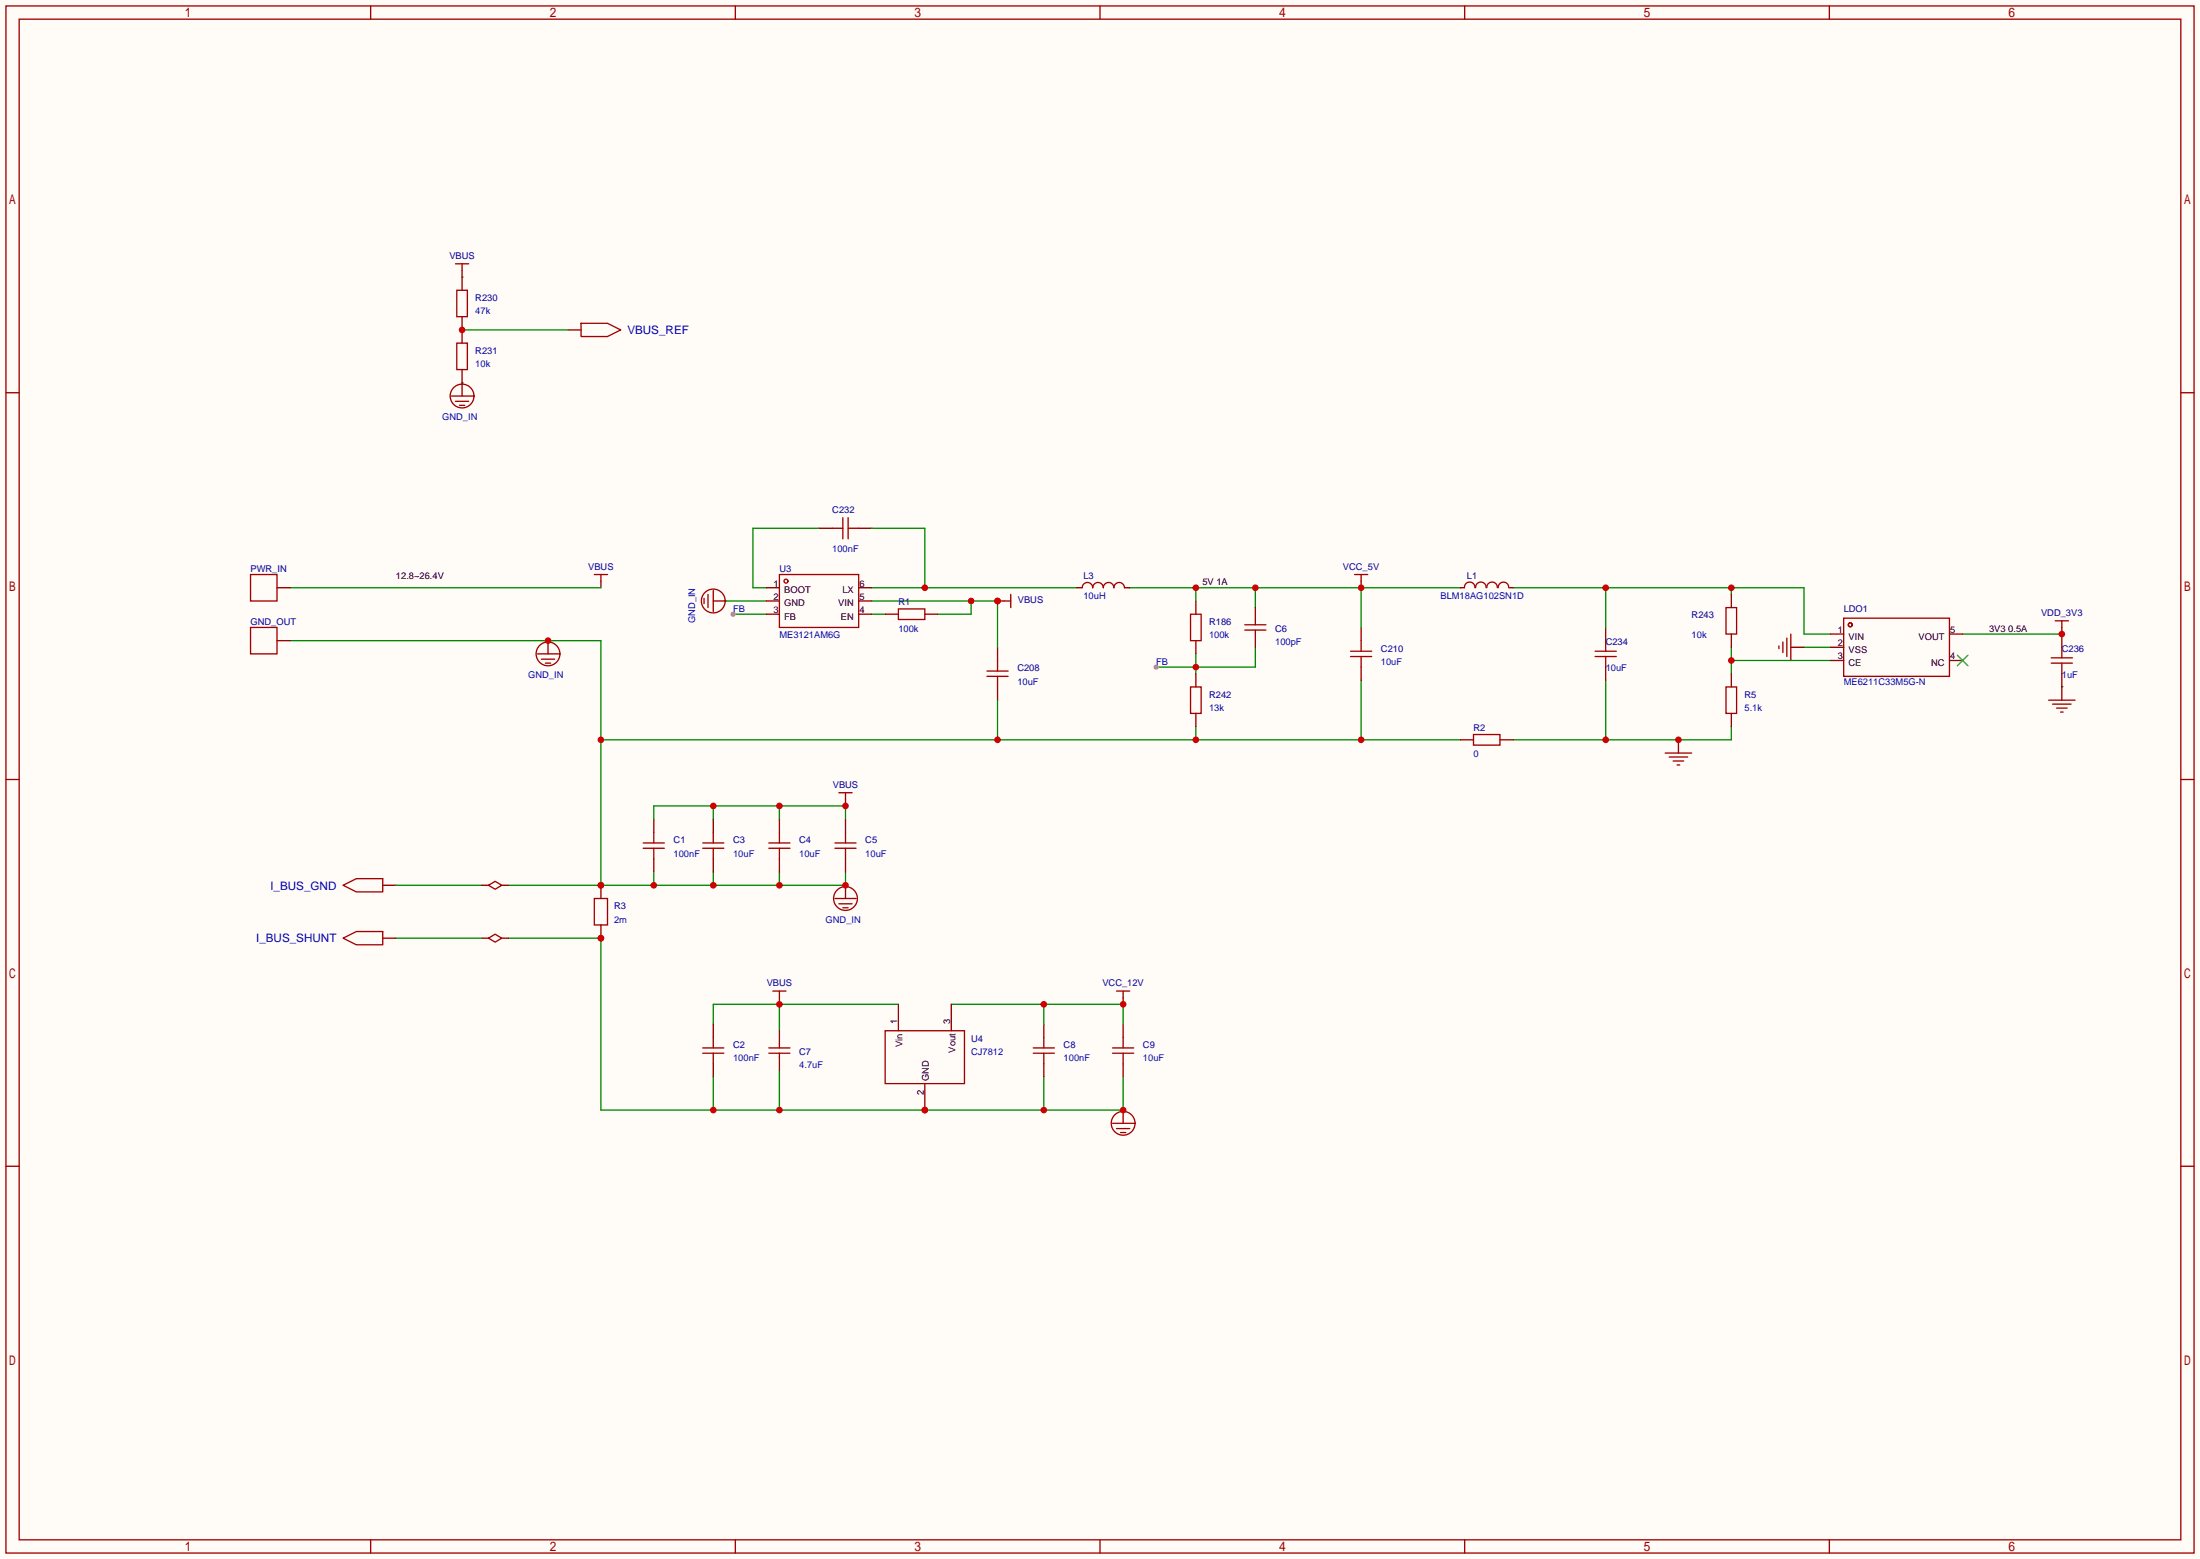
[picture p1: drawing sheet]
<svg xmlns="http://www.w3.org/2000/svg" width="423mm" height="299mm" viewBox="0 0 423 299" stroke-linecap="round" stroke-linejoin="round" font-family="sans-serif">
<path d="M0 0h422.7v299.5h-422.7z" fill="#fffcf7"/>
<g fill="none" stroke="#a10000" stroke-width=".25">
<path d="M1.1 1.1h420.4v297.2h-420.4zM3.7 3.7h415.3v292.1h-415.3zM71.2 1.1v2.6M141.3 1.1v2.6M211.3 1.1v2.6M281.4 1.1v2.6M351.5 1.1v2.6M1.1 75.4h2.6M419 75.4h2.5M114.2 110.4h2.5M115.4 110.4v1.2M135.3 114.9v1.1"/>
<path d="M136 114.2v2.5M137 113.4v4.1M394.8 119.3h2.6M396.1 119.3v1.2M103.3 125.6h4M104 126.6h2.6M104.8 127.4h1M189.6 128.9h4.1M189.6 129.9h4.1M191.6 126.9v2M191.6 129.9v2.1M1.1 149.7h2.6"/>
<path d="M161.2 152.3h2.5M162.4 152.3v1.2M419 149.7h2.5M65.9 170.1l2.6-1.3h5v2.5h-5zM160.4 172.6h4.1M161.2 173.6h2.5M161.9 174.4h1M65.9 180.2l2.6-1.3h5v2.6h-5zM148.5 190.4h2.5M149.7 190.4v1.2M214.5 190.4h2.5M215.8 190.4v1.2"/>
<path d="M213.7 215.8h4.1M214.5 216.8h2.5M215.3 217.6h1M1.1 224h2.6M419 224h2.5M71.2 295.8v2.5M141.3 295.8v2.5M211.3 295.8v2.5M281.4 295.8v2.5M351.5 295.8v2.5"/>
<circle cx="137" cy="115.4" r="2.29"/>
<circle cx="105.3" cy="125.6" r="2.29"/>
<circle cx="162.4" cy="172.6" r="2.29"/>
<circle cx="215.8" cy="215.8" r="2.29"/>
</g>
<g fill="none" stroke="#870000" stroke-width=".25">
<path d="M115.4 111.6v1.3M137 115.4h2.6M105.3 123.1v2.5M191.6 124.3v2.6M191.6 132v2.5M396.1 120.5v1.3M162.4 153.5v1.3M73.5 170.1h2.6M162.4 170.1v2.5M73.5 180.2h2.6M149.7 191.6v1.3M215.8 191.6v1.3"/>
<path d="M215.8 213.2v2.6"/>
</g>
<path d="M149.7 192.9v5.1M172.6 192.9h-35.6v3.8" fill="none" stroke="#008700" stroke-width=".25"/>
<circle cx="149.7" cy="192.9" r=".63" fill="#c00"/>
<path d="M88.8 51.9v3.9M88.8 60.8v5.1M88.8 71v5.1M109.1 63.4h2.5" fill="none" stroke="#870000" stroke-width=".25"/>
<g fill="none" stroke="#a10000" stroke-width=".25">
<path d="M87.5 50.7h2.5M87.8 55.8h2v5h-2zM88.8 50.7v1.2M86.7 76.1h4.1M87.5 77.1h2.5M87.8 65.9h2v5.1h-2zM88.3 77.9h1M111.6 62.1h5.1l2.6 1.3-2.6 1.2h-5.1z"/>
<circle cx="88.8" cy="76.1" r="2.29"/>
</g>
<path d="M88.8 53.2h.1M88.8 73.5h.1M88.8 63.4h20.3" fill="none" stroke="#008700" stroke-width=".25"/>
<circle cx="88.8" cy="63.4" r=".63" fill="#c00"/>
<path d="M167.5 115.4h24.1v8.9M186.6 115.4v2.6h-6.4" fill="none" stroke="#008700" stroke-width=".25"/>
<g fill="#c00">
<circle cx="191.6" cy="115.4" r=".63"/>
<circle cx="186.6" cy="115.4" r=".63"/>
</g>
<path d="M139.6 115.4h7.6" fill="none" stroke="#008700" stroke-width=".25"/>
<path d="M191.6 115.4h1.3" fill="none" stroke="#870000" stroke-width=".25"/>
<circle cx="191.6" cy="115.4" r=".63" fill="#c00"/>
<path d="M192.9 115.4h1.3M194.2 114.2v2.5M260.2 110.4h2.6M261.5 110.4v1.2M319.9 144.7h5.1M320.7 145.4h3.5M321.4 146.2h2.1M322.2 146.9h.5" fill="none" stroke="#a10000" stroke-width=".25"/>
<path d="M261.5 111.6v1.3M322.5 142.1v2.6" fill="none" stroke="#870000" stroke-width=".25"/>
<path d="M140.8 118h6.4M157.4 101.5h-12.7v11.4h2.5" fill="none" stroke="#008700" stroke-width=".25"/>
<circle cx="140.8" cy="118" r=".51" fill="#999"/>
<path d="M308.5 130.7v11.4M332.6 139.6v2.5h-41.9" fill="none" stroke="#008700" stroke-width=".25"/>
<g fill="#c00">
<circle cx="322.5" cy="142.1" r=".63"/>
<circle cx="308.5" cy="142.1" r=".63"/>
</g>
<path d="M55.8 123.1h59.6v47M191.6 134.5v7.6M229.7 139.6v2.5M261.5 130.7v11.4M115.4 142.1h165.1M76.1 170.1h16.5M125.6 167.5v2.6M137 167.5v2.6M149.7 167.5v2.6M162.4 167.5v2.6h-64.7M76.1 180.2h16.5" fill="none" stroke="#008700" stroke-width=".25"/>
<g fill="#c00">
<circle cx="191.6" cy="142.1" r=".63"/>
<circle cx="229.7" cy="142.1" r=".63"/>
<circle cx="261.5" cy="142.1" r=".63"/>
<circle cx="115.4" cy="142.1" r=".63"/>
<circle cx="105.3" cy="123.1" r=".63"/>
<circle cx="115.4" cy="170.1" r=".63"/>
<circle cx="125.6" cy="170.1" r=".63"/>
<circle cx="137" cy="170.1" r=".63"/>
<circle cx="149.7" cy="170.1" r=".63"/>
<circle cx="162.4" cy="170.1" r=".63"/>
</g>
<path d="M97.7 180.2h17.7v33h100.4v-6.3M137 206.9v6.3M149.7 205.6v7.6M200.5 206.9v6.3" fill="none" stroke="#008700" stroke-width=".25"/>
<g fill="#c00">
<circle cx="115.4" cy="180.2" r=".63"/>
<circle cx="137" cy="213.2" r=".63"/>
<circle cx="149.7" cy="213.2" r=".63"/>
<circle cx="177.7" cy="213.2" r=".63"/>
<circle cx="200.5" cy="213.2" r=".63"/>
<circle cx="215.8" cy="213.2" r=".63"/>
</g>
<g fill="none" stroke="#870000" stroke-width=".25">
<path d="M261.5 120.5v2.6M261.5 128.1v2.6M308.5 120.5v2.6M308.5 128.1v2.6M344 124.3h2.6M396.1 121.8v2.5M396.1 132v2.5M125.6 157.4v2.5M125.6 165v2.5M137 196.7v2.6M200.5 196.7v2.6M137 204.3v2.6"/>
<path d="M200.5 204.3v2.6"/>
</g>
<g fill="none" stroke="#a10000" stroke-width=".25">
<path d="M259.5 125.1h4M259.5 126.1h4M261.5 123.1v2M261.5 126.1v2M306.5 125.1h4M306.5 126.1h4M308.5 123.1v2M308.5 126.1v2M341.8 124.1v.5M342.5 123.3v2M343.3 122.6v3.5M344 121.8v5.1"/>
<path d="M393.6 134.5h5.1M394.3 135.3h3.6M395.1 136h2M395.9 136.8h.5M396.1 127.4v2M125.6 159.9v2M123.6 161.9h4M123.6 162.9h4M125.6 162.9v2.1M137 199.3v2M200.5 199.3v2M135 202.3h4.1"/>
<path d="M135 201.3h4.1M137 202.3v2M198.5 202.3h4.1M198.5 201.3h4.1M200.5 202.3v2"/>
</g>
<path d="M377.1 121.8h19M396.1 132h.1" fill="none" stroke="#008700" stroke-width=".25"/>
<circle cx="396.1" cy="121.8" r=".63" fill="#c00"/>
<path d="M161.9 99.4v4.1M162.9 99.4v4.1M159.9 101.5h2M162.9 101.5h2.1M394.1 126.4h4M394.1 127.4h4M396.1 124.3v2.1" fill="none" stroke="#a10000" stroke-width=".25"/>
<path d="M157.4 101.5h2.5M165 101.5h2.5M396.1 129.4v2.6" fill="none" stroke="#870000" stroke-width=".25"/>
<path d="M167.5 118h2.6M167.5 101.5h10.2v11.4M167.5 112.9h39.4" fill="none" stroke="#008700" stroke-width=".25"/>
<circle cx="177.7" cy="112.9" r=".63" fill="#c00"/>
<path d="M229.7 125.6v3.8M241.2 124.3v3.8h-19.1" fill="none" stroke="#008700" stroke-width=".25"/>
<circle cx="229.7" cy="128.1" r=".63" fill="#c00"/>
<circle cx="222.1" cy="128.1" r=".51" fill="#999"/>
<path d="M217 112.9h63.5M229.7 112.9v2.5M241.2 112.9v3.8M261.5 112.9v7.6" fill="none" stroke="#008700" stroke-width=".25"/>
<g fill="#c00">
<circle cx="229.7" cy="112.9" r=".63"/>
<circle cx="241.2" cy="112.9" r=".63"/>
<circle cx="261.5" cy="112.9" r=".63"/>
</g>
<path d="M290.7 112.9h55.9v8.9h5.1M308.5 112.9v7.6M332.6 112.9v1.3" fill="none" stroke="#008700" stroke-width=".25"/>
<g fill="#c00">
<circle cx="308.5" cy="112.9" r=".63"/>
<circle cx="332.6" cy="112.9" r=".63"/>
</g>
<path d="M332.6 124.3v5.1M332.6 126.9h19.1" fill="none" stroke="#008700" stroke-width=".25"/>
<circle cx="332.6" cy="126.9" r=".63" fill="#c00"/>
<path d="M55.8 112.9h59.6M346.6 124.3h5.1M125.6 157.4v-2.6h36.8v2.6M137 154.8v2.6M149.7 154.8v2.6" fill="none" stroke="#008700" stroke-width=".25"/>
<path d="M48.1 110.4h5.1v5h-5.1zM281.3 112.9a1.01 1.01 0 0 1 1-1.1 1.01 1.01 0 0 1 1.1 1.1M283.5 112.9a1.01 1.01 0 0 1 1-1.1 1.01 1.01 0 0 1 1 1.1M285.6 112.9a1.01 1.01 0 0 1 1.1-1.1 1.01 1.01 0 0 1 1 1.1M287.8 112.9a1.01 1.01 0 0 1 1-1.1 1.01 1.01 0 0 1 1.1 1.1M331.6 116.7h2v5.1h-2zM48.1 120.5h5.1v5.1h-5.1zM283.1 141.1h5.1v2h-5.1z" fill="none" stroke="#a10000" stroke-width=".25"/>
<path d="M53.2 112.9h2.6M280.5 112.9h.8M289.9 112.9h.8M332.6 114.2v2.5M53.2 123.1h2.6M332.6 121.8v2.5M280.5 142.1h2.6M288.2 142.1h2.5" fill="none" stroke="#870000" stroke-width=".25"/>
<g fill="#c00">
<circle cx="137" cy="154.8" r=".63"/>
<circle cx="149.7" cy="154.8" r=".63"/>
<circle cx="162.4" cy="154.8" r=".63"/>
</g>
<path d="M332.6 129.4v2.6M332.6 137v2.6M115.4 170.1v2.5" fill="none" stroke="#870000" stroke-width=".25"/>
<path d="M331.6 132h2v5h-2zM114.2 172.6h2.5v5.1h-2.5z" fill="none" stroke="#a10000" stroke-width=".25"/>
<circle cx="115.4" cy="170.1" r=".63" fill="#c00"/>
<path d="M115.4 177.7v2.5" fill="none" stroke="#870000" stroke-width=".25"/>
<circle cx="115.4" cy="180.2" r=".63" fill="#c00"/>
<g fill="none" stroke="#870000" stroke-width=".25">
<path d="M147.2 112.9h2.5M147.2 115.4h2.5M147.2 118h2.5M165 112.9h2.5M165 115.4h2.5M165 118h2.5M170.1 118h2.5M177.7 118h2.5M229.7 115.4v2.6M241.2 116.7v2.6M229.7 123.1v2.5M241.2 121.8v2.5"/>
<path d="M137 157.4v2.5M149.7 157.4v2.5M162.4 157.4v2.5M92.6 170.1h1.3M96.4 170.1h1.3M137 165v2.5M149.7 165v2.5M162.4 165v2.5M92.6 180.2h1.3M96.4 180.2h1.3M149.7 198v2.5M215.8 196.7v2.6"/>
<path d="M149.7 203.1v2.5M215.8 204.3v2.6"/>
</g>
<g fill="none" stroke="#a10000" stroke-width=".25">
<path d="M149.7 110.4h15.3v10.1h-15.3zM172.6 117h5.1v2h-5.1zM228.7 118h2.1v5.1h-2.1zM241.2 119.3v.7M239.1 120h4.1M239.1 121h4.1M241.2 121v.8M137 159.9v2M149.7 159.9v2M162.4 159.9v2M93.9 170.1l1.2-.8 1.3 .8-1.3 .7zM135 162.9h4.1"/>
<path d="M135 161.9h4.1M137 162.9v2.1M147.7 162.9h4.1M147.7 161.9h4.1M149.7 162.9v2.1M160.4 162.9h4.1M160.4 161.9h4.1M162.4 162.9v2.1M93.9 180.2l1.2-.7 1.3 .7-1.3 .8zM215.8 199.3v2M147.7 202.3h4.1M147.7 201.3h4.1"/>
<path d="M149.7 200.5v.8M149.7 202.3v.8M213.7 202.3h4.1M213.7 201.3h4.1M215.8 202.3v2"/>
<circle cx="151" cy="111.6" r=".38"/>
</g>
<path d="M182.8 192.9h33v3.8M200.5 192.9v3.8" fill="none" stroke="#008700" stroke-width=".25"/>
<g fill="#c00">
<circle cx="200.5" cy="192.9" r=".63"/>
<circle cx="215.8" cy="192.9" r=".63"/>
</g>
<path d="M206.9 112.9h1M216 112.9h1M229.7 129.4v2.6M229.7 137v2.6M172.6 192.9v5.1M177.7 208.2v5" fill="none" stroke="#870000" stroke-width=".25"/>
<path d="M216 112.9a1.02 1.02 0 0 0-1-1 1.02 1.02 0 0 0-1 1 1.02 1.02 0 0 0-1-1 1.02 1.02 0 0 0-1 1 1.02 1.02 0 0 0-1.1-1 1.02 1.02 0 0 0-1 1 1.02 1.02 0 0 0-1-1 1.02 1.02 0 0 0-1 1M228.7 132h2.1v5h-2.1zM170.1 198h15.2v10.2h-15.2z" fill="none" stroke="#a10000" stroke-width=".25"/>
<circle cx="177.7" cy="213.2" r=".63" fill="#c00"/>
<path d="M351.7 121.8h2.5M351.7 124.3h2.5M351.7 126.9h2.5M374.5 121.8h2.6M374.5 126.9h2.6M182.8 192.9v5.1" fill="none" stroke="#870000" stroke-width=".25"/>
<g fill="none" stroke="#a10000" stroke-width=".25">
<path d="M354.2 118.7h20.3v11.2h-20.3z"/>
<circle cx="355.5" cy="120" r=".38"/>
</g>
<path d="M376 125.9l2.1 2M378.1 125.9l-2.1 2" fill="none" stroke="#3c3" stroke-width=".25"/>
<g font-size="2.2" fill="#00f">
<text x="120.5" y="64.2">VBUS_REF</text>
<text x="51.9" y="170.9">I_BUS_GND</text>
<text x="49.2" y="181">I_BUS_SHUNT</text>
</g>
<g font-size="1.8" fill="#000080">
<text x="86.3" y="49.7">VBUS</text>
<text x="91.3" y="57.8">R230</text>
<text x="91.3" y="68">R231</text>
<text x="159.9" y="98.5">C232</text>
<text x="48.1" y="109.9">PWR_IN</text>
<text x="113" y="109.4">VBUS</text>
<text x="149.7" y="109.9">U3</text>
<text x="208.2" y="111.2">L3</text>
<text x="258" y="109.4">VCC_5V</text>
<text x="281.8" y="111.2">L1</text>
<text x="172.6" y="116.3">R1</text>
<text x="195.6" y="115.8">VBUS</text>
<text x="325" y="118.8">R243</text>
<text x="354.2" y="117.5">LDO1</text>
<text x="392.1" y="118.3">VDD_3V3</text>
<text x="48.1" y="120.1">GND_OUT</text>
<text x="232.3" y="120.1">R186</text>
<text x="245" y="121.3">C6</text>
<text x="265.3" y="125.2">C210</text>
<text x="308.5" y="123.9">C234</text>
<text x="396.1" y="125.2">C236</text>
<text x="195.5" y="129">C208</text>
<text x="232.3" y="134">R242</text>
<text x="335.2" y="134">R5</text>
<text x="283.1" y="140.4">R2</text>
<text x="160" y="151.3">VBUS</text>
<text x="129.4" y="162">C1</text>
<text x="140.8" y="162">C3</text>
<text x="153.5" y="162">C4</text>
<text x="166.2" y="162">C5</text>
<text x="118" y="174.7">R3</text>
<text x="147.3" y="189.4">VBUS</text>
<text x="211.8" y="189.4">VCC_12V</text>
<text x="140.8" y="201.4">C2</text>
<text x="153.5" y="202.6">C7</text>
<text x="186.6" y="200.1">U4</text>
<text x="204.3" y="201.4">C8</text>
<text x="219.6" y="201.4">C9</text>
</g>
<g font-size="1.8" fill="#00f">
<text x="91.3" y="60.4">47k</text>
<text x="91.3" y="70.5">10k</text>
<text x="85" y="80.7">GND_IN</text>
<text x="159.9" y="106.1">100nF</text>
<text x="133.5" y="119.7" transform="rotate(-90 133.5 119.7)">GND_IN</text>
<text x="140.8" y="117.5">FB</text>
<text x="208.2" y="115">10uH</text>
<text x="276.7" y="115">BLM18AG102SN1D</text>
<text x="149.7" y="122.6">ME3121AM6G</text>
<text x="172.6" y="121.3">100k</text>
<text x="232.3" y="122.6">100k</text>
<text x="245" y="123.9">100pF</text>
<text x="325" y="122.6">10k</text>
<text x="101.5" y="130.2">GND_IN</text>
<text x="195.5" y="131.5">10uF</text>
<text x="222.1" y="127.7">FB</text>
<text x="265.3" y="127.7">10uF</text>
<text x="308.5" y="129">10uF</text>
<text x="354.2" y="131.5">ME6211C33M5G-N</text>
<text x="396.1" y="130.2">1uF</text>
<text x="232.3" y="136.6">13k</text>
<text x="335.2" y="136.6">5.1k</text>
<text x="283.1" y="145.5">0</text>
<text x="129.4" y="164.5">100nF</text>
<text x="140.8" y="164.5">10uF</text>
<text x="153.5" y="164.5">10uF</text>
<text x="166.2" y="164.5">10uF</text>
<text x="118" y="177.2">2m</text>
<text x="158.6" y="177.2">GND_IN</text>
<text x="140.8" y="203.9">100nF</text>
<text x="186.6" y="202.6">CJ7812</text>
<text x="204.3" y="203.9">100nF</text>
<text x="219.6" y="203.9">10uF</text>
<text x="153.5" y="205.2">4.7uF</text>
</g>
<g font-size="1.8">
<text x="76.1" y="111.2">12.8~26.4V</text>
<text x="148.6" y="112.7">1</text>
<text x="150.7" y="114">BOOT</text>
<text x="161.8" y="114">LX</text>
<text x="165.1" y="112.7">6</text>
<text x="231" y="112.5">5V 1A</text>
<text x="148.6" y="115.2">2</text>
<text x="148.6" y="117.8">3</text>
<text x="150.7" y="116.5">GND</text>
<text x="150.7" y="119">FB</text>
<text x="161" y="116.5">VIN</text>
<text x="161.5" y="119">EN</text>
<text x="165.1" y="117.8">4</text>
<text x="165.1" y="115.2">5</text>
<text x="353.1" y="121.6">1</text>
<text x="353.1" y="124.1">2</text>
<text x="355.1" y="122.8">VIN</text>
<text x="355.1" y="125.4">VSS</text>
<text x="368.6" y="122.8">VOUT</text>
<text x="374.6" y="121.6">5</text>
<text x="382.1" y="121.3">3V3 0.5A</text>
<text x="353.1" y="126.7">3</text>
<text x="355.1" y="127.9">CE</text>
<text x="371" y="127.9">NC</text>
<text x="374.6" y="126.7">4</text>
<text x="172.4" y="196.7" transform="rotate(-90 172.4 196.7)">1</text>
<text x="182.5" y="196.7" transform="rotate(-90 182.5 196.7)">3</text>
<text x="173.4" y="201.1" transform="rotate(-90 173.4 201.1)">Vin</text>
<text x="183.6" y="202.2" transform="rotate(-90 183.6 202.2)">Vout</text>
<text x="178.5" y="207.6" transform="rotate(-90 178.5 207.6)">GND</text>
<text x="177.5" y="210.4" transform="rotate(-90 177.5 210.4)">2</text>
</g>
</svg>
